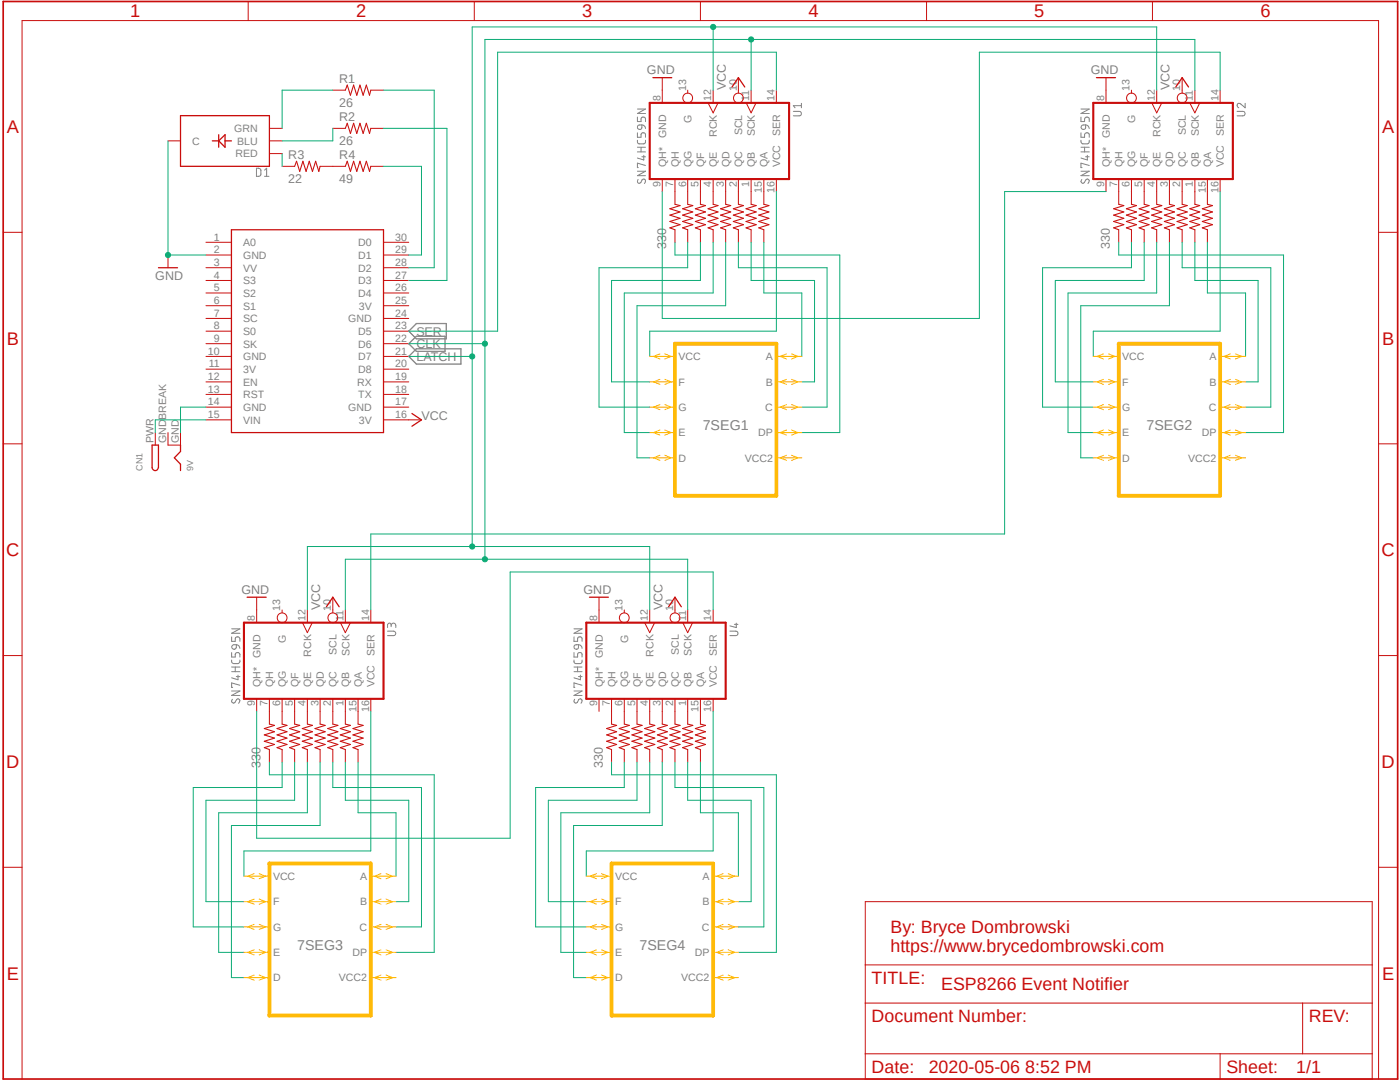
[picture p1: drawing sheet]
<svg xmlns="http://www.w3.org/2000/svg" width="279mm" height="216mm" viewBox="0 0 279 216" stroke-linecap="round" stroke-linejoin="round" font-family="sans-serif">
<path d="M.1 0l279.2 215.9M279.3 0l-279.2 215.9" fill="none" stroke="#fff" stroke-width=".2"/>
<g fill="none" stroke="#808080" stroke-width=".2">
<path d="M51.2 33.6l.7 .1a1.26 1.26 0 0 1 .1 1.3l-.1 .1-.7 .1zM52.8 35.2h.9M52.8 34l.4-.4v1.6M127.2 28l.1 .5 .3 .2h1.1l.1-.7M127.2 26.5v.9h.7v-.6a.46 .46 0 0 1 .5-.3 .46 .46 0 0 1 .4 .3v.6M127.2 23.4v.9h.7v-.6a.45 .45 0 0 1 .5-.3 .45 .45 0 0 1 .4 .3v.6M127.2 34.2h1.6l-1.6 .9h1.6M127.2 30.3h1.6M127.2 29.4h1.6M127.2 21.8h1.6l-1.6 .8h1.6M127.3 25.1l.1-.1 .7-.1v.6a.46 .46 0 0 1-.6 .3 .46 .46 0 0 1-.2-.7zM127.3 35.8a.42 .42 0 0 0-.1 .6 .42 .42 0 0 0 .6 .1 1.01 1.01 0 0 1 .7-.8l.2 .1a.55 .55 0 0 1-.1 .8"/>
<path d="M127.9 29.4v.9M128.1 24.9a.72 .72 0 0 1 .7 .8M128.1 31.3h.7M128.5 31v.9l-1.3-.4M128.8 33l-1.6-.4v.8h.2M158.3 22.2h1.2a.45 .45 0 0 1 .4 .5 .45 .45 0 0 1-.4 .4h-1.2M159.9 21.1h-1.6l.4 .4M159.9 20.6v.9M215.7 28a.58 .58 0 0 0 .4 .7h1.1l.1-.2 .1-.5M215.7 26.5v.9h.8v-.6l.3-.3 .5 .2 .1 .7M215.7 23.4v.9h.8v-.6a.47 .47 0 0 1 .4-.3 .47 .47 0 0 1 .5 .3v.6M215.7 34.2h1.7l-1.7 .9h1.7"/>
<path d="M215.7 30.3h1.7M215.7 29.4h1.7M215.7 21.8h1.7l-1.7 .8h1.7M215.8 25.1l.2-.1 .7-.1v.6a.46 .46 0 0 1-.7 .3 .46 .46 0 0 1-.2-.7zM215.9 35.8l-.1 .2a.37 .37 0 0 0 .1 .5 .37 .37 0 0 0 .5-.1l.3-.5a.37 .37 0 0 1 .4-.2 .37 .37 0 0 1 .3 .4l-.3 .5M216.5 29.4v.9M216.7 24.9a.72 .72 0 0 1 .7 .8M216.7 31.3h.7M217 31v.9l-1.3-.4M217.4 33l-1.7-.4v.8h.2M246.9 22.2h1.1a.46 .46 0 0 1 .5 .4 .46 .46 0 0 1-.2 .5h-1.4M248.5 20.6v.9l-.9-.8a.44 .44 0 0 0-.7 .2 .44 .44 0 0 0 .3 .6"/>
<path d="M46.2 131.7l.1 .5 .1 .1 1.1 .1a.58 .58 0 0 0 .4-.7M46.2 130.2v.9h.7l.1-.7 .3-.2 .5 .2 .1 .7M46.2 127.1v.9h.7v-.5a.47 .47 0 0 1 .5-.4 .47 .47 0 0 1 .5 .4v.5M46.2 137.9h1.7l-1.7 .9h1.7M46.2 134h1.7M46.2 133.1h1.7M46.2 125.5h1.7l-1.7 .9h1.7M46.4 139.5a.41 .41 0 0 0-.2 .6 .41 .41 0 0 0 .6 .2l.4-.7a.37 .37 0 0 1 .4-.1 .37 .37 0 0 1 .3 .3l-.3 .5M46.5 128.7h.7v.5a.46 .46 0 0 1-.8 .2 .46 .46 0 0 1 .1-.7zM46.9 133.1v.9M47.2 128.7a.72 .72 0 0 1 .7 .7M47.2 135h.7"/>
<path d="M47.5 134.7v.9l-1.3-.3M47.9 136.7l-1.7-.4v.9h.2M77.3 125.9h1.2a.45 .45 0 0 1 .5 .4 .45 .45 0 0 1-.3 .5h-1.4M78.1 124.8a.47 .47 0 0 1 .4-.5 .47 .47 0 0 1 .5 .5v.4M78.1 125.1v-.4a.36 .36 0 0 0-.4-.4 .36 .36 0 0 0-.4 .4v.5M114.6 131.7v.5l.3 .2 1.1-.1 .2-.6M114.6 130.2v.9h.7v-.5a.46 .46 0 0 1 .4-.4 .46 .46 0 0 1 .5 .4v.5M114.6 127.1v.9h.7v-.5a.45 .45 0 0 1 .4-.4 .45 .45 0 0 1 .5 .4v.5M114.6 137.9h1.6l-1.6 .9h1.6M114.6 134h1.6M114.6 133.1h1.6M114.6 125.5h1.6l-1.6 .9h1.6"/>
<path d="M114.6 128.9l.2-.2h.6v.5a.46 .46 0 0 1-.6 .3 .46 .46 0 0 1-.2-.6zM114.7 139.5l-.1 .2a.38 .38 0 0 0 .1 .5 .38 .38 0 0 0 .5-.1l.3-.5a.37 .37 0 0 1 .4-.1 .37 .37 0 0 1 .3 .3l-.2 .5M115.3 133.1v.9M115.4 128.7a.72 .72 0 0 1 .8 .7M115.4 135h.8M115.8 134.7v.9l-1.2-.3M116.2 136.7l-1.6-.4v.9h.1M145.7 125.9l1.4 .1a.46 .46 0 0 1 .2 .5 .46 .46 0 0 1-.4 .3h-1.2M146.6 124.6h.7M146.9 124.3v.9l-1.2-.3"/>
</g>
<path d="M81.6 71.1l1.5-1.5h8.9v3h-8.9zM81.6 68.6l1.5-1.5h5.7v3h-5.7zM83.1 64.6h6v3h-6l-1.5-1.5z" fill="none" stroke="#808080" stroke-width=".25"/>
<g fill="none" stroke="#c90d0c" stroke-width=".25">
<path d="M130.3 15.5h3.8M146.1 17.4l1.3-1.9 1.2 1.9M218.8 15.5h3.8M234.7 17.4l1.2-1.9 1.3 1.9M36 23.1h17.8v10.1h-17.8zM42.4 28.1h1.2M43.6 28.1l1.3-1.2v2.5zM43.6 26.9v2.5M44.9 28.1h1.3M31.6 53.4h3.8M46.2 45.8h30.3v40.5h-30.3zM30.4 88.8h1.2v4.5a.64 .64 0 0 1-.6 .6 .64 .64 0 0 1-.6-.6z"/>
<path d="M36 88.8v1.3l-1.2 1.3 1.2 1.2v1.3M82.2 82.5l1.9 1.3-1.9 1.2M49.3 119.2h3.8M117.6 119.2h3.8M65.2 121.1l1.2-1.9 1.3 1.9M133.4 121.1l1.3-1.9 1.3 1.9"/>
</g>
<g fill="none" stroke="#c90d0c" stroke-width=".2">
<path d="M49.5 .3v3.8M66.4 18h2.5M74 18h2.5M94.7 .3v3.8M132.2 15.5v5M137.2 18v.6M139.8 .3v3.8M142.3 18v2.5M147.4 15.5v3.1M149.9 18v2.5M154.9 18v2.5M184.9 .3v3.8"/>
<path d="M220.7 15.5v5M225.8 18v.6M230 .3v3.8M230.8 18v2.5M235.9 15.5v3.1M238.5 18v2.5M243.5 18v2.5M33.5 28.1h2.5M53.8 25.6h2.5M53.8 28.1h2.5M53.8 30.6h2.5M56.3 33.2h2.5"/>
<path d="M63.9 33.2h5M66.4 25.6h2.5M74 25.6h2.5M74 33.2h2.5M132.2 35.7v2.5M134.7 35.7v5.1M137.2 35.7v5.1M139.8 35.7v5.1M141.3 20.5l1 2 1-2M142.3 35.7v5.1M144.8 35.7v5.1M147.4 35.7v5.1"/>
<path d="M148.9 20.5l1 2 1-2M149.9 35.7v5.1M152.4 35.7v5.1M154.9 35.7v2.5M220.7 35.7v2.5M223.3 35.7v5.1M225.8 35.7v5.1M228.3 35.7v5.1M229.9 20.5l.9 2 1.1-2M230.8 35.7v5.1M233.4 35.7v5.1M235.9 35.7v5.1"/>
<path d="M237.4 20.5l1.1 2 .9-2M238.5 35.7v5.1M241 35.7v5.1M243.5 35.7v2.5M.6 46.4h3.8M33.5 50.9v2.5M41.1 48.3h5.1M41.1 50.9h5.1M41.1 53.4h5.1M41.1 56h5.1M41.1 58.5h5.1M76.5 48.3h5.1"/>
<path d="M76.5 50.9h5.1M76.5 53.4h5.1M76.5 56h5.1M76.5 58.5h5.1M134.7 45.8v2.5M137.2 45.8v2.5M139.8 45.8v2.5M142.3 45.8v2.5M144.8 45.8v2.5M147.4 45.8v2.5M149.9 45.8v2.5M152.4 45.8v2.5"/>
<path d="M223.3 45.8v2.5M225.8 45.8v2.5M228.3 45.8v2.5M230.8 45.8v2.5M233.4 45.8v2.5M235.9 45.8v2.5M238.5 45.8v2.5M241 45.8v2.5M275.1 46.4h3.8M41.1 61h5.1M41.1 63.5h5.1M41.1 66.1h5.1"/>
<path d="M41.1 68.6h5.1M41.1 71.1h5.1M41.1 73.7h5.1M41.1 76.2h5.1M41.1 78.7h5.1M76.5 61h5.1M76.5 63.5h5.1M76.5 66.1h5.1M76.5 68.6h5.1M76.5 71.1h5.1M76.5 73.7h5.1M76.5 76.2h5.1"/>
<path d="M76.5 78.7h5.1M.6 88.6h3.8M31 86.3v2.5M33.5 86.3v2.5h2.5v-2.5M41.1 81.2h5.1M41.1 83.8h5.1M76.5 81.2h5.1M76.5 83.8h7.6M275.1 88.6h3.8M51.2 119.2v5M66.4 119.2v3.1M119.5 119.2v5"/>
<path d="M134.7 119.2v3.1M.6 130.8h3.8M51.2 139.4v2.5M53.8 139.4v5.1M56.3 121.7v.6M56.3 139.4v5.1M58.8 139.4v5.1M60.4 124.2l.9 2 1-2M61.3 121.7v2.5M61.3 139.4v5.1M63.9 139.4v5.1M66.4 139.4v5.1"/>
<path d="M67.9 124.2l1 2 1-2M68.9 121.7v2.5M68.9 139.4v5.1M71.5 139.4v5.1M74 121.7v2.5M74 139.4v2.5M119.5 139.4v2.5M122 139.4v5.1M124.6 121.7v.6M124.6 139.4v5.1M127.1 139.4v5.1M128.7 124.2l1 2 .9-2"/>
<path d="M129.7 121.7v2.5M129.7 139.4v5.1M132.2 139.4v5.1M134.7 139.4v5.1M136.3 124.2l.9 2 1-2M137.2 121.7v2.5M137.2 139.4v5.1M139.8 139.4v5.1M142.3 121.7v2.5M142.3 139.4v2.5M275.1 130.8h3.8M53.8 149.6v2.5"/>
<path d="M56.3 149.6v2.5M58.8 149.6v2.5M61.3 149.6v2.5M63.9 149.6v2.5M66.4 149.6v2.5M68.9 149.6v2.5M71.5 149.6v2.5M122 149.6v2.5M124.6 149.6v2.5M127.1 149.6v2.5M129.7 149.6v2.5M132.2 149.6v2.5"/>
<path d="M134.7 149.6v2.5M137.2 149.6v2.5M139.8 149.6v2.5M.6 173.1h3.8M172.7 179.9h101.2v35.4h-101.2zM275.1 173.1h3.8M172.7 192.5h101.2M4.4 215.3v-211.2h270.7v211.2M172.7 200.2h101.2M172.7 210.3h101.2M243.5 210.3v5M260 200.2v10.1"/>
<circle cx="137.2" cy="19.6" r=".98"/>
<circle cx="147.4" cy="19.6" r=".98"/>
<circle cx="225.8" cy="19.6" r=".98"/>
<circle cx="235.9" cy="19.6" r=".98"/>
<circle cx="56.3" cy="123.3" r=".98"/>
<circle cx="66.4" cy="123.3" r=".98"/>
<circle cx="124.6" cy="123.3" r=".98"/>
<circle cx="134.7" cy="123.3" r=".98"/>
</g>
<path d="M129.7 20.5h27.8v15.2h-27.8zM218.2 20.5h27.8v15.2h-27.8zM48.7 124.2h27.8v15.2h-27.8zM117 124.2h27.8v15.2h-27.8z" fill="none" stroke="#c90d0c" stroke-width=".42"/>
<g fill="none" stroke="#c90d0c" stroke-width=".21">
<path d="M68.9 18l.4-1 .6 2 .7-2 .6 2 .6-2 .7 2 .6-2 .6 2 .3-1M58.8 33.2l.4-1 .6 2 .7-2 .6 2 .6-2 .7 2 .6-2 .6 2 .3-1M68.9 25.6l.4-1 .6 2 .7-2 .6 2 .6-2 .7 2 .6-2 .6 2 .3-1M68.9 33.2l.4-1 .6 2 .7-2 .6 2 .6-2 .7 2 .6-2 .6 2 .3-1M134.7 40.8l1 .2-2 .7 2 .6-2 .6 2 .7-2 .6 2 .6-2 .7 1 .3M137.2 40.8l1.1 .2-2.1 .7 2.1 .6-2.1 .6 2.1 .7-2.1 .6 2.1 .6-2.1 .7 1 .3M139.8 40.8l1 .2-2 .7 2 .6-2 .6 2 .7-2 .6 2 .6-2 .7 1 .3M142.3 40.8l1 .2-2 .7 2 .6-2 .6 2 .7-2 .6 2 .6-2 .7 1 .3M144.8 40.8l1 .2-2 .7 2 .6-2 .6 2 .7-2 .6 2 .6-2 .7 1 .3M147.4 40.8l1 .2-2.1 .7 2.1 .6-2.1 .6 2.1 .7-2.1 .6 2.1 .6-2.1 .7 1.1 .3M149.9 40.8l1 .2-2 .7 2 .6-2 .6 2 .7-2 .6 2 .6-2 .7 1 .3M152.4 40.8l1.1 .2-2.1 .7 2.1 .6-2.1 .6 2.1 .7-2.1 .6 2.1 .6-2.1 .7 1 .3"/>
<path d="M223.3 40.8l1 .2-2.1 .7 2.1 .6-2.1 .6 2.1 .7-2.1 .6 2.1 .6-2.1 .7 1.1 .3M225.8 40.8l1 .2-2 .7 2 .6-2 .6 2 .7-2 .6 2 .6-2 .7 1 .3M228.3 40.8l1 .2-2 .7 2 .6-2 .6 2 .7-2 .6 2 .6-2 .7 1 .3M230.8 40.8l1.1 .2-2.1 .7 2.1 .6-2.1 .6 2.1 .7-2.1 .6 2.1 .6-2.1 .7 1 .3M233.4 40.8l1 .2-2 .7 2 .6-2 .6 2 .7-2 .6 2 .6-2 .7 1 .3M235.9 40.8l1 .2-2 .7 2 .6-2 .6 2 .7-2 .6 2 .6-2 .7 1 .3M238.5 40.8l.9 .2-2 .7 2 .6-2 .6 2 .7-2 .6 2 .6-2 .7 1.1 .3M241 40.8l1 .2-2.1 .7 2.1 .6-2.1 .6 2.1 .7-2.1 .6 2.1 .6-2.1 .7 1.1 .3M53.8 144.5l1 .2-2.1 .7 2.1 .6-2.1 .6 2.1 .7-2.1 .6 2.1 .6-2.1 .7 1.1 .4M56.3 144.5l1 .2-2 .7 2 .6-2 .6 2 .7-2 .6 2 .6-2 .7 1 .4M58.8 144.5l1 .2-2 .7 2 .6-2 .6 2 .7-2 .6 2 .6-2 .7 1 .4M61.3 144.5l1.1 .2-2.1 .7 2.1 .6-2.1 .6 2.1 .7-2.1 .6 2.1 .6-2.1 .7 1 .4"/>
<path d="M63.9 144.5l1 .2-2 .7 2 .6-2 .6 2 .7-2 .6 2 .6-2 .7 1 .4M66.4 144.5l1 .2-2 .7 2 .6-2 .6 2 .7-2 .6 2 .6-2 .7 1 .4M68.9 144.5l1 .2-2 .7 2 .6-2 .6 2 .7-2 .6 2 .6-2 .7 1 .4M71.5 144.5l1 .2-2.1 .7 2.1 .6-2.1 .6 2.1 .7-2.1 .6 2.1 .6-2.1 .7 1.1 .4M122 144.5l1.1 .2-2 .7 2 .6-2 .6 2 .7-2 .6 2 .6-2 .7 .9 .4M124.6 144.5l1 .2-2 .7 2 .6-2 .6 2 .7-2 .6 2 .6-2 .7 1 .4M127.1 144.5l1 .2-2 .7 2 .6-2 .6 2 .7-2 .6 2 .6-2 .7 1 .4M129.7 144.5l1 .2-2 .7 2 .6-2 .6 2 .7-2 .6 2 .6-2 .7 1 .4M132.2 144.5l1 .2-2 .7 2 .6-2 .6 2 .7-2 .6 2 .6-2 .7 1 .4M134.7 144.5l1 .2-2 .7 2 .6-2 .6 2 .7-2 .6 2 .6-2 .7 1 .4M137.2 144.5l1.1 .2-2.1 .7 2.1 .6-2.1 .6 2.1 .7-2.1 .6 2.1 .6-2.1 .7 1 .4M139.8 144.5l1 .2-2 .7 2 .6-2 .6 2 .7-2 .6 2 .6-2 .7 1 .4"/>
</g>
<path d="M.6 .3h278.3v215h-278.3z" fill="none" stroke="#c90d0c" stroke-width=".34"/>
<path d="M33.5 28.1v22.8h7.6M154.9 38.2v27.9h-25.2v5M134.7 48.3v2.6h32.9v35.4h-7.6M137.2 48.3v5.1h-17.7v27.8h10.2M139.8 48.3v7.7h-17.8v20.2h7.7M142.3 48.3v10.2h-17.7v27.8h5.1M144.8 48.3v12.7h-17.7v30.4h2.6M147.4 48.3v5.1h17.7v27.8h-5.1M149.9 48.3v7.7h12.7v20.2h-2.6M152.4 48.3v10.2h7.6v12.6" fill="none" stroke="#0dab76" stroke-width=".2"/>
<circle cx="33.5" cy="50.9" r=".51" fill="#0dab76"/>
<g fill="none" stroke="#0dab76" stroke-width=".2">
<path d="M66.4 18h-10.1v7.6M76.5 18h10.2v35.4h-5.1M154.9 18v-7.6h-55.6v55.7h-17.7M230.8 18v-12.6h-136.6v65.7h-12.6M243.5 18v-7.6h-48v53.1h-63.3v-25.3M56.3 30.6v2.6M66.4 25.6v2.5h-10.1M76.5 33.2h7.6v17.7h-2.5M76.5 25.6h12.7v30.4h-7.6M243.5 38.2v27.9h-25.3v5M223.3 48.3v2.6h32.9v35.4h-7.6M225.8 48.3v5.1h-17.7v27.8h10.1"/>
<path d="M228.3 48.3v7.7h-17.7v20.2h7.6M230.8 48.3v10.2h-17.7v27.8h5.1M233.4 48.3v12.7h-17.7v30.4h2.5M235.9 48.3v5.1h17.7v27.8h-5M238.5 48.3v7.7h12.6v20.2h-2.5M241 48.3v10.2h7.6v12.6M61.3 109.1v12.6"/>
<circle cx="33.5" cy="50.9" r=".51"/>
</g>
<circle cx="94.2" cy="71.1" r=".51" fill="#0dab76"/>
<g fill="none" stroke="#0dab76" stroke-width=".2">
<path d="M94.2 71.1v38M61.3 109.1h68.4v12.6"/>
<circle cx="94.2" cy="71.1" r=".51"/>
</g>
<circle cx="94.2" cy="109.1" r=".51" fill="#0dab76"/>
<g fill="none" stroke="#0dab76" stroke-width=".2">
<path d="M142.3 5.4v12.6"/>
<circle cx="94.2" cy="109.1" r=".51"/>
</g>
<circle cx="142.3" cy="5.4" r=".51" fill="#0dab76"/>
<g fill="none" stroke="#0dab76" stroke-width=".2">
<path d="M238.5 18v-10.1h-141.7v103.7M81.6 68.6h15.2M68.9 121.7v-10.1h68.3v10.1"/>
<circle cx="142.3" cy="5.4" r=".51"/>
</g>
<circle cx="96.8" cy="111.6" r=".51" fill="#0dab76"/>
<circle cx="96.8" cy="111.6" r=".51" fill="none" stroke="#0dab76" stroke-width=".2"/>
<circle cx="96.8" cy="68.6" r=".51" fill="#0dab76"/>
<g fill="none" stroke="#0dab76" stroke-width=".2">
<path d="M149.9 7.9v10.1"/>
<circle cx="96.8" cy="68.6" r=".51"/>
</g>
<circle cx="149.9" cy="7.9" r=".51" fill="#0dab76"/>
<g fill="none" stroke="#0dab76" stroke-width=".2">
<path d="M220.7 38.2h-20.2v68.4h-126.5v15.1M41.1 83.8h-10.1v2.5M41.1 81.2h-5.1v5.1M142.3 121.7v-7.6h-40.5v53.2h-50.6v-25.4M53.8 152.1v2.5h32.9v35.4h-7.7M56.3 152.1v5h-17.7v27.9h10.1M58.8 152.1v7.6h-17.7v20.2h7.6M61.3 152.1v10.1h-17.7v27.8h5.1M63.9 152.1v12.6h-17.7v30.4h2.5M66.4 152.1v5h17.7v27.9h-5.1M68.9 152.1v7.6h12.7v20.2h-2.6M71.5 152.1v10.1h7.5v12.6"/>
<path d="M74 141.9v27.9h-25.3v5M122 152.1v2.5h32.9v35.4h-7.5M124.6 152.1v5h-17.7v27.9h10.1M127.1 152.1v7.6h-17.7v20.2h7.6M129.7 152.1v10.1h-17.8v27.8h5.1M132.2 152.1v12.6h-17.7v30.4h2.5M134.7 152.1v5h17.7v27.9h-5M137.2 152.1v7.6h12.7v20.2h-2.5M139.8 152.1v10.1h7.6v12.6M142.3 141.9v27.9h-25.3v5"/>
<circle cx="149.9" cy="7.9" r=".51"/>
</g>
<path d="M134.7 68.6h20.2v30.3h-20.2zM223.3 68.6h20.2v30.3h-20.2zM53.8 172.3h20.2v30.3h-20.2zM122 172.3h20.3v30.3h-20.3z" fill="none" stroke="#ffba08" stroke-width=".76"/>
<g fill="none" stroke="#ffba08" stroke-width=".2">
<path d="M129.7 71.1h5M129.7 76.2h5M131.7 70.6l-1.3 .5 1.3 .5M131.7 75.7l-1.3 .5 1.3 .5M132.7 70.6l1.2 .5-1.2 .5M132.7 75.7l1.2 .5-1.2 .5M154.9 71.1h5.1M154.9 76.2h5.1M157 70.6l-1.3 .5 1.3 .5M157 75.7l-1.3 .5 1.3 .5M158 75.7l1.3 .5-1.3 .5M158 70.6l1.3 .5-1.3 .5"/>
<path d="M218.2 71.1h5.1M218.2 76.2h5.1M220.2 70.6l-1.3 .5 1.3 .5M220.2 75.7l-1.3 .5 1.3 .5M221.2 70.6l1.3 .5-1.3 .5M221.2 75.7l1.3 .5-1.3 .5M243.5 71.1h5.1M243.5 76.2h5.1M245.5 75.7l-1.2 .5 1.2 .5M245.5 70.6l-1.2 .5 1.2 .5M246.5 75.7l1.3 .5-1.3 .5M246.5 70.6l1.3 .5-1.3 .5"/>
<path d="M129.7 81.2h5M129.7 86.3h5M129.7 91.4h5M131.7 80.7l-1.3 .5 1.3 .5M131.7 85.8l-1.3 .5 1.3 .5M131.7 90.8l-1.3 .6 1.3 .5M132.7 80.7l1.2 .5-1.2 .5M132.7 85.8l1.2 .5-1.2 .5M132.7 90.8l1.2 .6-1.2 .5M154.9 81.2h5.1M154.9 86.3h5.1M154.9 91.4h5.1"/>
<path d="M157 85.8l-1.3 .5 1.3 .5M157 80.7l-1.3 .5 1.3 .5M157 90.8l-1.3 .6 1.3 .5M158 80.7l1.3 .5-1.3 .5M158 85.8l1.3 .5-1.3 .5M158 90.8l1.3 .6-1.3 .5M218.2 81.2h5.1M218.2 86.3h5.1M218.2 91.4h5.1M220.2 80.7l-1.3 .5 1.3 .5M220.2 85.8l-1.3 .5 1.3 .5M220.2 90.8l-1.3 .6 1.3 .5"/>
<path d="M221.2 80.7l1.3 .5-1.3 .5M221.2 85.8l1.3 .5-1.3 .5M221.2 90.8l1.3 .6-1.3 .5M243.5 81.2h5.1M243.5 86.3h5.1M243.5 91.4h5.1M245.5 80.7l-1.2 .5 1.2 .5M245.5 85.8l-1.2 .5 1.2 .5M245.5 90.8l-1.2 .6 1.2 .5M246.5 80.7l1.3 .5-1.3 .5M246.5 85.8l1.3 .5-1.3 .5M246.5 90.8l1.3 .6-1.3 .5"/>
<path d="M48.7 174.8h5.1M48.7 179.9h5.1M50.7 174.3l-1.3 .5 1.3 .5M50.7 179.4l-1.3 .5 1.3 .5M51.7 174.3l1.3 .5-1.3 .5M51.7 179.4l1.3 .5-1.3 .5M74 174.8h5M74 179.9h5M76 179.4l-1.2 .5 1.2 .5M76 174.3l-1.2 .5 1.2 .5M77 179.4l1.3 .5-1.3 .5M77 174.3l1.3 .5-1.3 .5"/>
<path d="M117 174.8h5M117 179.9h5M119 174.3l-1.2 .5 1.2 .5M119 179.4l-1.2 .5 1.2 .5M120.1 174.3l1.2 .5-1.2 .5M120.1 179.4l1.2 .5-1.2 .5M142.3 174.8h5.1M142.3 179.9h5.1M144.3 179.4l-1.3 .5 1.3 .5M144.3 174.3l-1.3 .5 1.3 .5M145.3 174.3l1.3 .5-1.3 .5M145.3 179.4l1.3 .5-1.3 .5"/>
<path d="M48.7 185h5.1M48.7 190h5.1M48.7 195.1h5.1M50.7 184.4l-1.3 .6 1.3 .5M50.7 189.5l-1.3 .5 1.3 .5M50.7 194.6l-1.3 .5 1.3 .5M51.7 184.4l1.3 .6-1.3 .5M51.7 189.5l1.3 .5-1.3 .5M51.7 194.6l1.3 .5-1.3 .5M74 185h5M74 190h5M74 195.1h5"/>
<path d="M76 184.4l-1.2 .6 1.2 .5M76 189.5l-1.2 .5 1.2 .5M76 194.6l-1.2 .5 1.2 .5M77 184.4l1.3 .6-1.3 .5M77 189.5l1.3 .5-1.3 .5M77 194.6l1.3 .5-1.3 .5M117 185h5M117 190h5M117 195.1h5M119 184.4l-1.2 .6 1.2 .5M119 189.5l-1.2 .5 1.2 .5M119 194.6l-1.2 .5 1.2 .5"/>
<path d="M120.1 184.4l1.2 .6-1.2 .5M120.1 189.5l1.2 .5-1.2 .5M120.1 194.6l1.2 .5-1.2 .5M142.3 185h5.1M142.3 190h5.1M142.3 195.1h5.1M144.3 184.4l-1.3 .6 1.3 .5M144.3 194.6l-1.3 .5 1.3 .5M144.3 189.5l-1.3 .5 1.3 .5M145.3 189.5l1.3 .5-1.3 .5M145.3 194.6l1.3 .5-1.3 .5M145.3 184.4l1.3 .6-1.3 .5"/>
</g>
<g font-size="3.6" fill="#c90d0c">
<text x="26" y="3.5">1</text>
<text x="71.1" y="3.5">2</text>
<text x="116.2" y="3.5">3</text>
<text x="161.3" y="3.5">4</text>
<text x="206.4" y="3.5">5</text>
<text x="251.6" y="3.5">6</text>
<text x="1.4" y="26.5">A</text>
<text x="275.8" y="26.5">A</text>
<text x="1.4" y="68.7">B</text>
<text x="275.8" y="68.7">B</text>
<text x="1.2" y="111">C</text>
<text x="275.7" y="111">C</text>
<text x="1.2" y="153.2">D</text>
<text x="275.7" y="153.2">D</text>
<text x="177.7" y="186.2">By: Bryce Dombrowski</text>
<text x="177.7" y="190">https://www.brycedombrowski.com</text>
<text x="1.4" y="195.5">E</text>
<text x="173.9" y="196.3">TITLE:</text>
<text x="187.8" y="197.6">ESP8266 Event Notifier</text>
<text x="275.8" y="195.5">E</text>
<text x="173.9" y="203.9">Document Number:</text>
<text x="261.2" y="203.9">REV:</text>
<text x="173.9" y="214">Date:</text>
<text x="185.3" y="214">2020-05-06 8:52 PM</text>
<text x="244.8" y="214">Sheet:</text>
<text x="258.7" y="214">1/1</text>
</g>
<g font-size="2.8" fill="#808080">
<text x="140.3" y="85.8">7SEG1</text>
<text x="228.8" y="85.8">7SEG2</text>
<text x="59.3" y="189.5">7SEG3</text>
<text x="127.6" y="189.5">7SEG4</text>
</g>
<g font-size="2.5" fill="#808080">
<text x="67.7" y="16.5">R1</text>
<text x="129.1" y="14.7">GND</text>
<text x="144.8" y="18" transform="rotate(-90 144.8 18)">VCC</text>
<text x="217.7" y="14.7">GND</text>
<text x="233.4" y="18" transform="rotate(-90 233.4 18)">VCC</text>
<text x="67.7" y="21.3">26</text>
<text x="67.7" y="28.9">26</text>
<text x="67.7" y="24.1">R2</text>
<text x="57.5" y="31.7">R3</text>
<text x="67.7" y="31.7">R4</text>
<text x="57.5" y="36.5">22</text>
<text x="67.7" y="36.5">49</text>
<text x="132.9" y="49.6" transform="rotate(-90 132.9 49.6)">330</text>
<text x="221.5" y="49.6" transform="rotate(-90 221.5 49.6)">330</text>
<text x="31" y="56">GND</text>
<text x="83.1" y="67">SER</text>
<text x="83.1" y="69.5">CLK</text>
<text x="83.1" y="72">LATCH</text>
<text x="84.1" y="83.8">VCC</text>
<text x="48.2" y="118.5">GND</text>
<text x="116.5" y="118.5">GND</text>
<text x="63.9" y="121.7" transform="rotate(-90 63.9 121.7)">VCC</text>
<text x="132.2" y="121.7" transform="rotate(-90 132.2 121.7)">VCC</text>
<text x="52" y="153.3" transform="rotate(-90 52 153.3)">330</text>
<text x="120.3" y="153.3" transform="rotate(-90 120.3 153.3)">330</text>
</g>
<g font-size="2.1" fill="#808080">
<text x="131.8" y="20.2" transform="rotate(-90 131.8 20.2)">8</text>
<text x="136.9" y="18.2" transform="rotate(-90 136.9 18.2)">13</text>
<text x="141.9" y="20.2" transform="rotate(-90 141.9 20.2)">12</text>
<text x="147" y="18.2" transform="rotate(-90 147 18.2)">10</text>
<text x="149.5" y="20.2" transform="rotate(-90 149.5 20.2)">11</text>
<text x="154.6" y="20.2" transform="rotate(-90 154.6 20.2)">14</text>
<text x="220.4" y="20.2" transform="rotate(-90 220.4 20.2)">8</text>
<text x="225.4" y="18.2" transform="rotate(-90 225.4 18.2)">13</text>
<text x="230.5" y="20.2" transform="rotate(-90 230.5 20.2)">12</text>
<text x="235.5" y="18.2" transform="rotate(-90 235.5 18.2)">10</text>
<text x="238.1" y="20.2" transform="rotate(-90 238.1 20.2)">11</text>
<text x="243.2" y="20.2" transform="rotate(-90 243.2 20.2)">14</text>
<text x="38.4" y="28.9">C</text>
<text x="46.7" y="26.4">GRN</text>
<text x="47.3" y="28.9">BLU</text>
<text x="133" y="27.6" transform="rotate(-90 133 27.6)">GND</text>
<text x="138" y="24.5" transform="rotate(-90 138 24.5)">G</text>
<text x="143.1" y="27.3" transform="rotate(-90 143.1 27.3)">RCK</text>
<text x="148.1" y="27" transform="rotate(-90 148.1 27)">SCL</text>
<text x="150.7" y="27.2" transform="rotate(-90 150.7 27.2)">SCK</text>
<text x="155.7" y="27.2" transform="rotate(-90 155.7 27.2)">SER</text>
<text x="221.5" y="27.6" transform="rotate(-90 221.5 27.6)">GND</text>
<text x="226.6" y="24.5" transform="rotate(-90 226.6 24.5)">G</text>
<text x="231.6" y="27.3" transform="rotate(-90 231.6 27.3)">RCK</text>
<text x="236.7" y="27" transform="rotate(-90 236.7 27)">SCL</text>
<text x="239.2" y="27.2" transform="rotate(-90 239.2 27.2)">SCK</text>
<text x="244.3" y="27.2" transform="rotate(-90 244.3 27.2)">SER</text>
<text x="47" y="31.4">RED</text>
<text x="132.9" y="33.4" transform="rotate(-90 132.9 33.4)">QH*</text>
<text x="135.5" y="33.4" transform="rotate(-90 135.5 33.4)">QH</text>
<text x="138" y="33.4" transform="rotate(-90 138 33.4)">QG</text>
<text x="140.5" y="33.4" transform="rotate(-90 140.5 33.4)">QF</text>
<text x="143.1" y="33.4" transform="rotate(-90 143.1 33.4)">QE</text>
<text x="145.6" y="33.4" transform="rotate(-90 145.6 33.4)">QD</text>
<text x="148.1" y="33.4" transform="rotate(-90 148.1 33.4)">QC</text>
<text x="150.7" y="33.4" transform="rotate(-90 150.7 33.4)">QB</text>
<text x="153.2" y="33.4" transform="rotate(-90 153.2 33.4)">QA</text>
<text x="155.7" y="33.4" transform="rotate(-90 155.7 33.4)">VCC</text>
<text x="221.5" y="33.4" transform="rotate(-90 221.5 33.4)">QH*</text>
<text x="224" y="33.4" transform="rotate(-90 224 33.4)">QH</text>
<text x="226.6" y="33.4" transform="rotate(-90 226.6 33.4)">QG</text>
<text x="229.1" y="33.4" transform="rotate(-90 229.1 33.4)">QF</text>
<text x="231.6" y="33.4" transform="rotate(-90 231.6 33.4)">QE</text>
<text x="234.1" y="33.4" transform="rotate(-90 234.1 33.4)">QD</text>
<text x="236.7" y="33.4" transform="rotate(-90 236.7 33.4)">QC</text>
<text x="239.2" y="33.4" transform="rotate(-90 239.2 33.4)">QB</text>
<text x="241.7" y="33.4" transform="rotate(-90 241.7 33.4)">QA</text>
<text x="244.3" y="33.4" transform="rotate(-90 244.3 33.4)">VCC</text>
<text x="131.8" y="37.3" transform="rotate(-90 131.8 37.3)">9</text>
<text x="134.4" y="37.3" transform="rotate(-90 134.4 37.3)">7</text>
<text x="136.9" y="37.3" transform="rotate(-90 136.9 37.3)">6</text>
<text x="139.4" y="37.3" transform="rotate(-90 139.4 37.3)">5</text>
<text x="141.9" y="37.3" transform="rotate(-90 141.9 37.3)">4</text>
<text x="144.5" y="37.3" transform="rotate(-90 144.5 37.3)">3</text>
<text x="147" y="37.3" transform="rotate(-90 147 37.3)">2</text>
<text x="149.5" y="37.3" transform="rotate(-90 149.5 37.3)">1</text>
<text x="152.1" y="38.4" transform="rotate(-90 152.1 38.4)">15</text>
<text x="154.6" y="38.4" transform="rotate(-90 154.6 38.4)">16</text>
<text x="220.4" y="37.3" transform="rotate(-90 220.4 37.3)">9</text>
<text x="222.9" y="37.3" transform="rotate(-90 222.9 37.3)">7</text>
<text x="225.4" y="37.3" transform="rotate(-90 225.4 37.3)">6</text>
<text x="228" y="37.3" transform="rotate(-90 228 37.3)">5</text>
<text x="230.5" y="37.3" transform="rotate(-90 230.5 37.3)">4</text>
<text x="233" y="37.3" transform="rotate(-90 233 37.3)">3</text>
<text x="235.5" y="37.3" transform="rotate(-90 235.5 37.3)">2</text>
<text x="238.1" y="37.3" transform="rotate(-90 238.1 37.3)">1</text>
<text x="240.6" y="38.4" transform="rotate(-90 240.6 38.4)">15</text>
<text x="243.2" y="38.4" transform="rotate(-90 243.2 38.4)">16</text>
<text x="42.7" y="48">1</text>
<text x="42.7" y="50.5">2</text>
<text x="42.7" y="53.1">3</text>
<text x="48.5" y="49.1">A0</text>
<text x="48.5" y="51.6">GND</text>
<text x="71.5" y="51.6">D1</text>
<text x="71.5" y="49.1">D0</text>
<text x="78.9" y="53.1">28</text>
<text x="78.9" y="50.5">29</text>
<text x="78.9" y="48">30</text>
<text x="42.7" y="55.6">4</text>
<text x="42.7" y="58.1">5</text>
<text x="48.5" y="54.2">VV</text>
<text x="48.5" y="56.7">S3</text>
<text x="48.5" y="59.2">S2</text>
<text x="71.5" y="59.3">D4</text>
<text x="71.5" y="56.7">D3</text>
<text x="71.5" y="54.2">D2</text>
<text x="78.9" y="58.1">26</text>
<text x="78.9" y="55.6">27</text>
<text x="42.7" y="60.7">6</text>
<text x="42.7" y="63.2">7</text>
<text x="42.7" y="65.7">8</text>
<text x="48.5" y="61.8">S1</text>
<text x="48.5" y="64.3">SC</text>
<text x="69.5" y="64.3">GND</text>
<text x="71.6" y="61.8">3V</text>
<text x="78.9" y="65.7">23</text>
<text x="78.9" y="63.2">24</text>
<text x="78.9" y="60.7">25</text>
<text x="41.5" y="70.8">10</text>
<text x="42.7" y="68.2">9</text>
<text x="48.5" y="66.8">S0</text>
<text x="48.5" y="69.3">SK</text>
<text x="48.5" y="71.9">GND</text>
<text x="71.5" y="71.9">D7</text>
<text x="71.5" y="69.4">D6</text>
<text x="71.5" y="66.8">D5</text>
<text x="78.9" y="70.8">21</text>
<text x="78.9" y="68.2">22</text>
<text x="135.4" y="71.9">VCC</text>
<text x="152.9" y="71.9">A</text>
<text x="224" y="71.9">VCC</text>
<text x="241.4" y="71.9">A</text>
<text x="41.5" y="75.8">12</text>
<text x="41.7" y="73.3">11</text>
<text x="48.5" y="74.4">3V</text>
<text x="48.5" y="77">EN</text>
<text x="71.3" y="77">RX</text>
<text x="71.5" y="74.4">D8</text>
<text x="78.9" y="75.8">19</text>
<text x="78.9" y="73.3">20</text>
<text x="135.4" y="77">F</text>
<text x="152.9" y="77">B</text>
<text x="224" y="77">F</text>
<text x="241.4" y="77">B</text>
<text x="41.5" y="78.4">13</text>
<text x="41.5" y="80.9">14</text>
<text x="41.5" y="83.4">15</text>
<text x="48.5" y="79.5">RST</text>
<text x="48.5" y="82">GND</text>
<text x="69.5" y="82">GND</text>
<text x="71.5" y="79.5">TX</text>
<text x="78.9" y="83.4">16</text>
<text x="78.9" y="80.9">17</text>
<text x="78.9" y="78.4">18</text>
<text x="135.4" y="82">G</text>
<text x="152.7" y="82">C</text>
<text x="224" y="82">G</text>
<text x="241.3" y="82">C</text>
<text x="30.6" y="88.5" transform="rotate(-90 30.6 88.5)">PWR</text>
<text x="33.1" y="88.5" transform="rotate(-90 33.1 88.5)">GNDBREAK</text>
<text x="35.7" y="88.5" transform="rotate(-90 35.7 88.5)">GND</text>
<text x="48.5" y="84.5">VIN</text>
<text x="71.6" y="84.5">3V</text>
<text x="135.4" y="87.1">E</text>
<text x="151.3" y="87.1">DP</text>
<text x="224" y="87.1">E</text>
<text x="239.9" y="87.1">DP</text>
<text x="135.4" y="92.1">D</text>
<text x="148.6" y="92.1">VCC2</text>
<text x="224" y="92.1">D</text>
<text x="237.2" y="92.1">VCC2</text>
<text x="50.9" y="123.9" transform="rotate(-90 50.9 123.9)">8</text>
<text x="55.9" y="121.9" transform="rotate(-90 55.9 121.9)">13</text>
<text x="61" y="123.9" transform="rotate(-90 61 123.9)">12</text>
<text x="66" y="121.9" transform="rotate(-90 66 121.9)">10</text>
<text x="68.6" y="123.9" transform="rotate(-90 68.6 123.9)">11</text>
<text x="73.7" y="123.9" transform="rotate(-90 73.7 123.9)">14</text>
<text x="119.2" y="123.9" transform="rotate(-90 119.2 123.9)">8</text>
<text x="124.2" y="121.9" transform="rotate(-90 124.2 121.9)">13</text>
<text x="129.3" y="123.9" transform="rotate(-90 129.3 123.9)">12</text>
<text x="134.4" y="121.9" transform="rotate(-90 134.4 121.9)">10</text>
<text x="136.9" y="123.9" transform="rotate(-90 136.9 123.9)">11</text>
<text x="141.9" y="123.9" transform="rotate(-90 141.9 123.9)">14</text>
<text x="52" y="131.3" transform="rotate(-90 52 131.3)">GND</text>
<text x="57.1" y="128.2" transform="rotate(-90 57.1 128.2)">G</text>
<text x="62.1" y="131" transform="rotate(-90 62.1 131)">RCK</text>
<text x="67.2" y="130.7" transform="rotate(-90 67.2 130.7)">SCL</text>
<text x="69.7" y="130.9" transform="rotate(-90 69.7 130.9)">SCK</text>
<text x="74.8" y="130.9" transform="rotate(-90 74.8 130.9)">SER</text>
<text x="120.3" y="131.3" transform="rotate(-90 120.3 131.3)">GND</text>
<text x="125.3" y="128.2" transform="rotate(-90 125.3 128.2)">G</text>
<text x="130.4" y="131" transform="rotate(-90 130.4 131)">RCK</text>
<text x="135.5" y="130.7" transform="rotate(-90 135.5 130.7)">SCL</text>
<text x="138" y="130.9" transform="rotate(-90 138 130.9)">SCK</text>
<text x="143.1" y="130.9" transform="rotate(-90 143.1 130.9)">SER</text>
<text x="52" y="137.1" transform="rotate(-90 52 137.1)">QH*</text>
<text x="54.5" y="137.1" transform="rotate(-90 54.5 137.1)">QH</text>
<text x="57.1" y="137.1" transform="rotate(-90 57.1 137.1)">QG</text>
<text x="59.6" y="137.1" transform="rotate(-90 59.6 137.1)">QF</text>
<text x="62.1" y="137.1" transform="rotate(-90 62.1 137.1)">QE</text>
<text x="64.6" y="137.1" transform="rotate(-90 64.6 137.1)">QD</text>
<text x="67.2" y="137.1" transform="rotate(-90 67.2 137.1)">QC</text>
<text x="69.7" y="137.1" transform="rotate(-90 69.7 137.1)">QB</text>
<text x="72.2" y="137.1" transform="rotate(-90 72.2 137.1)">QA</text>
<text x="74.8" y="137.1" transform="rotate(-90 74.8 137.1)">VCC</text>
<text x="120.3" y="137.1" transform="rotate(-90 120.3 137.1)">QH*</text>
<text x="122.8" y="137.1" transform="rotate(-90 122.8 137.1)">QH</text>
<text x="125.3" y="137.1" transform="rotate(-90 125.3 137.1)">QG</text>
<text x="127.9" y="137.1" transform="rotate(-90 127.9 137.1)">QF</text>
<text x="130.4" y="137.1" transform="rotate(-90 130.4 137.1)">QE</text>
<text x="132.9" y="137.1" transform="rotate(-90 132.9 137.1)">QD</text>
<text x="135.5" y="137.1" transform="rotate(-90 135.5 137.1)">QC</text>
<text x="138" y="137.1" transform="rotate(-90 138 137.1)">QB</text>
<text x="140.5" y="137.1" transform="rotate(-90 140.5 137.1)">QA</text>
<text x="143.1" y="137.1" transform="rotate(-90 143.1 137.1)">VCC</text>
<text x="50.9" y="141" transform="rotate(-90 50.9 141)">9</text>
<text x="53.4" y="141" transform="rotate(-90 53.4 141)">7</text>
<text x="55.9" y="141" transform="rotate(-90 55.9 141)">6</text>
<text x="58.5" y="141" transform="rotate(-90 58.5 141)">5</text>
<text x="61" y="141" transform="rotate(-90 61 141)">4</text>
<text x="63.5" y="141" transform="rotate(-90 63.5 141)">3</text>
<text x="66" y="141" transform="rotate(-90 66 141)">2</text>
<text x="68.6" y="141" transform="rotate(-90 68.6 141)">1</text>
<text x="71.1" y="142.2" transform="rotate(-90 71.1 142.2)">15</text>
<text x="73.7" y="142.2" transform="rotate(-90 73.7 142.2)">16</text>
<text x="119.2" y="141" transform="rotate(-90 119.2 141)">9</text>
<text x="121.7" y="141" transform="rotate(-90 121.7 141)">7</text>
<text x="124.2" y="141" transform="rotate(-90 124.2 141)">6</text>
<text x="126.8" y="141" transform="rotate(-90 126.8 141)">5</text>
<text x="129.3" y="141" transform="rotate(-90 129.3 141)">4</text>
<text x="131.8" y="141" transform="rotate(-90 131.8 141)">3</text>
<text x="134.4" y="141" transform="rotate(-90 134.4 141)">2</text>
<text x="136.9" y="141" transform="rotate(-90 136.9 141)">1</text>
<text x="139.4" y="142.2" transform="rotate(-90 139.4 142.2)">15</text>
<text x="141.9" y="142.2" transform="rotate(-90 141.9 142.2)">16</text>
<text x="54.5" y="175.6">VCC</text>
<text x="71.9" y="175.6">A</text>
<text x="122.8" y="175.6">VCC</text>
<text x="140.2" y="175.6">A</text>
<text x="54.5" y="180.7">F</text>
<text x="54.5" y="185.7">G</text>
<text x="71.8" y="185.7">C</text>
<text x="71.9" y="180.7">B</text>
<text x="122.8" y="180.7">F</text>
<text x="122.8" y="185.7">G</text>
<text x="140.1" y="185.7">C</text>
<text x="140.2" y="180.7">B</text>
<text x="54.5" y="190.8">E</text>
<text x="70.4" y="190.8">DP</text>
<text x="122.8" y="190.8">E</text>
<text x="138.7" y="190.8">DP</text>
<text x="54.5" y="195.8">D</text>
<text x="67.6" y="195.8">VCC2</text>
<text x="122.8" y="195.8">D</text>
<text x="136" y="195.8">VCC2</text>
</g>
<g font-size="1.8" fill="#808080">
<text x="28.4" y="93.9" transform="rotate(-90 28.4 93.9)">CN1</text>
<text x="38.6" y="93.9" transform="rotate(-90 38.6 93.9)">9V</text>
</g>
</svg>
